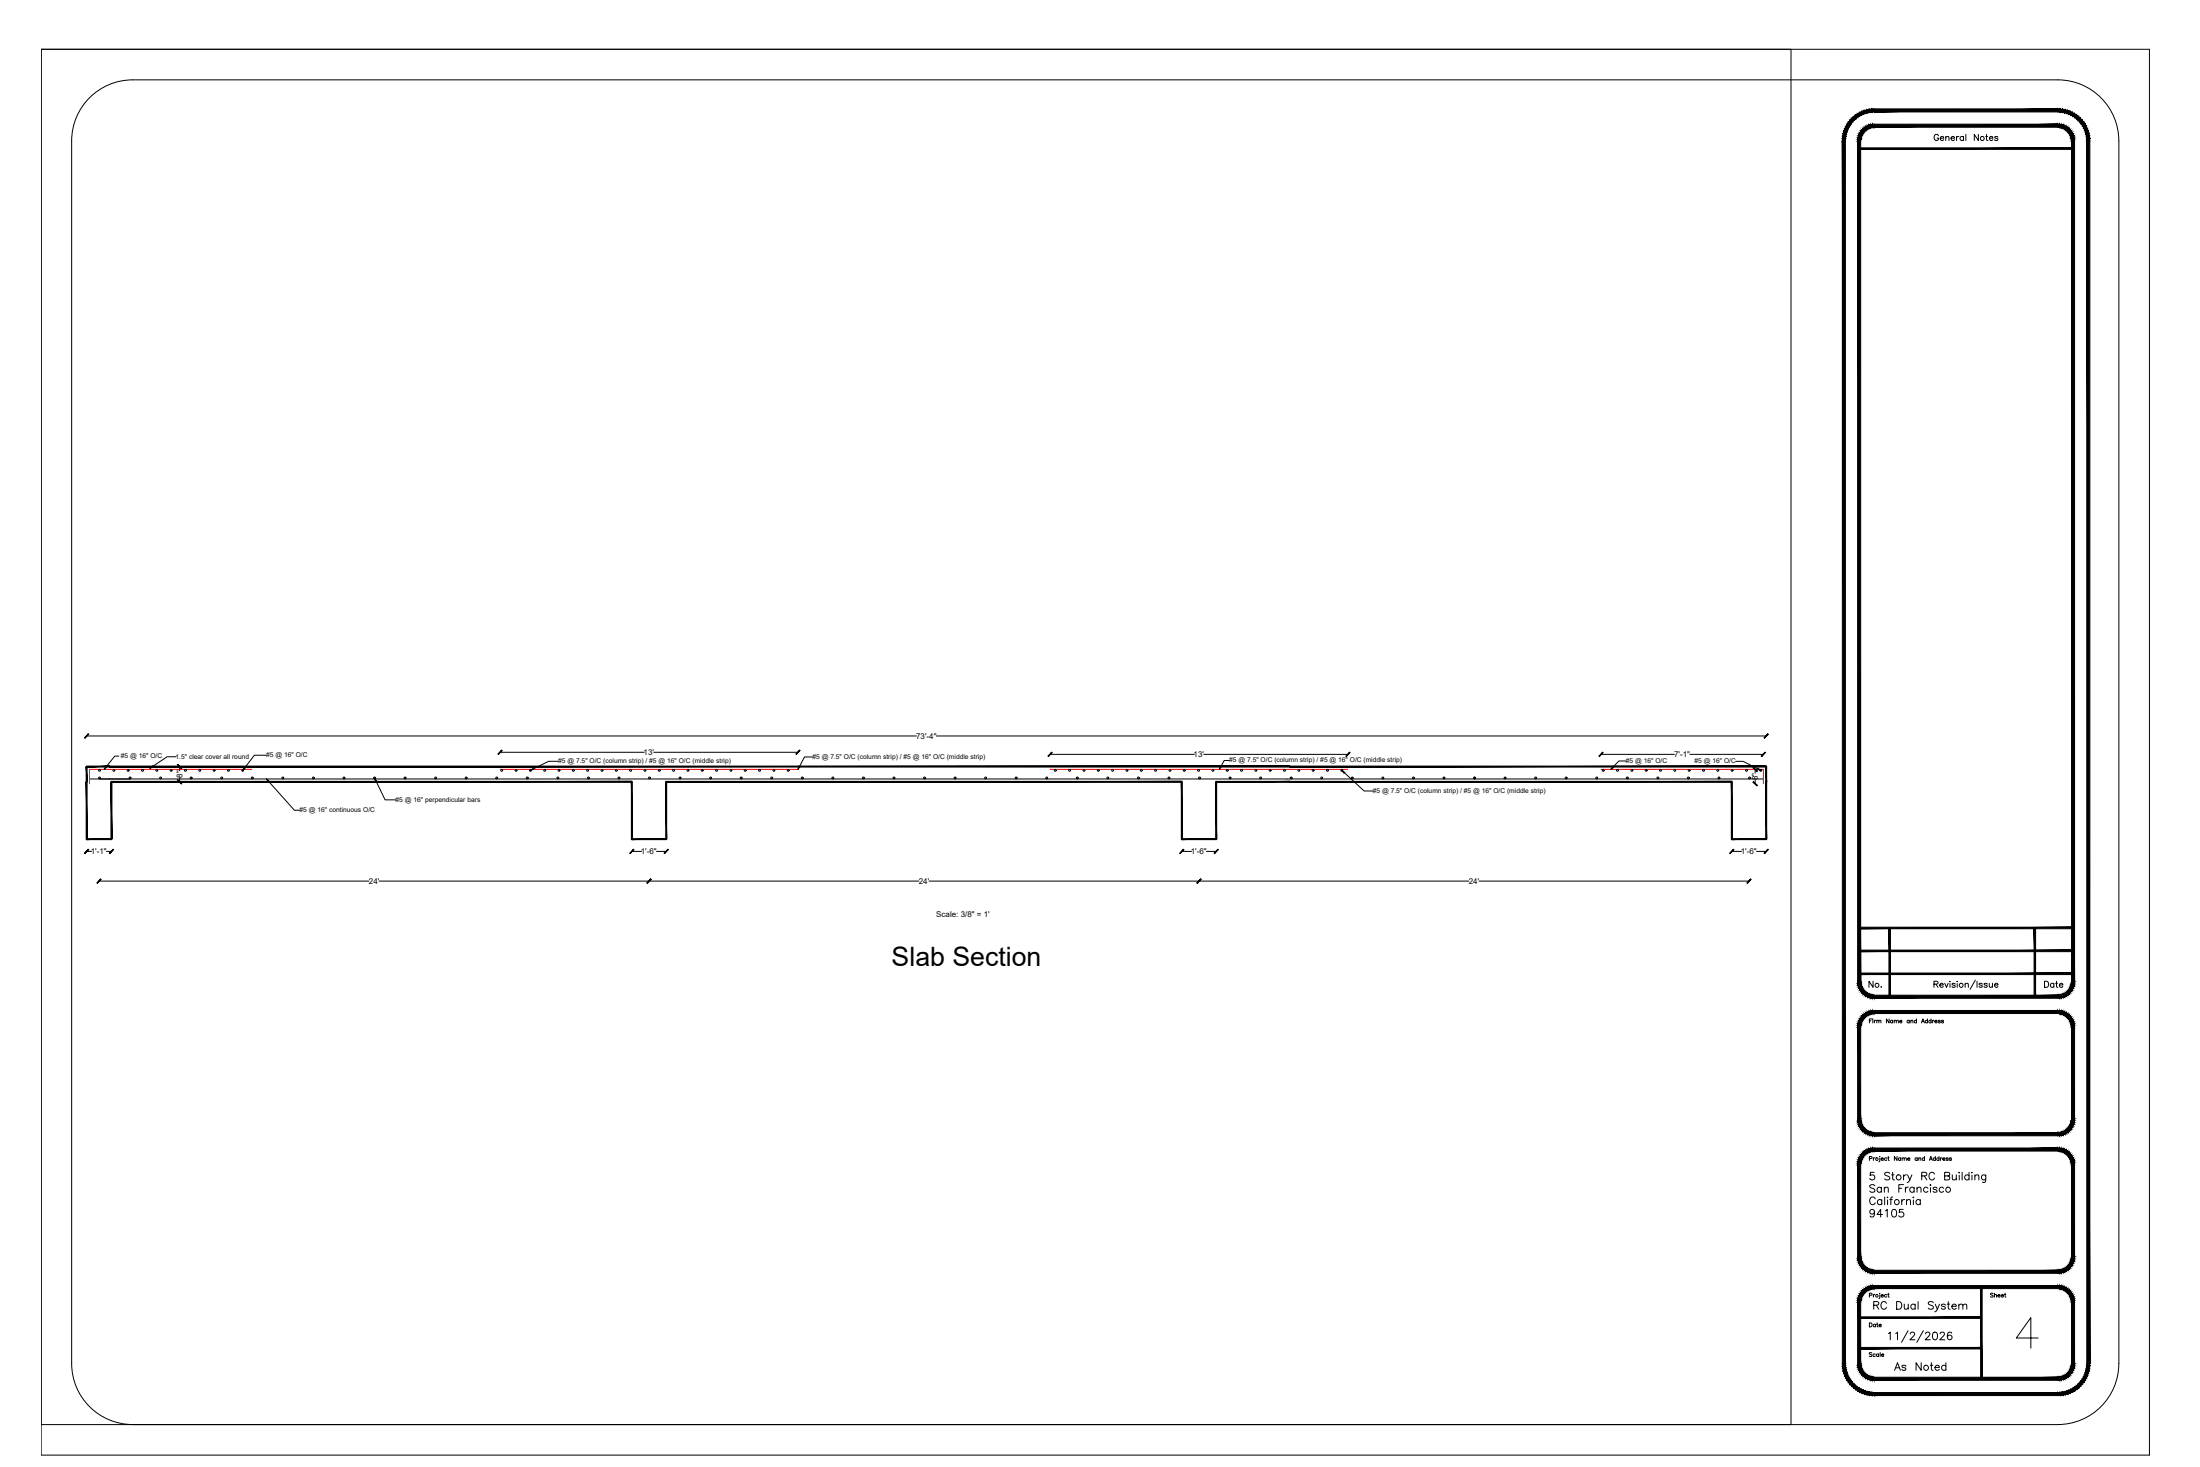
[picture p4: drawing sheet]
<svg xmlns="http://www.w3.org/2000/svg" width="914mm" height="610mm" viewBox="0 0 914 610" stroke-linecap="round" stroke-linejoin="round" font-family="sans-serif">
<!-- layer: 0 -->
<g fill="none" stroke="#000" stroke-width=".42">
<path d="M17.1 20.5h727.3v571.5h-727.3zM36 305.8h344.9M44.1 318.3l-.8 1.4 1.2-1M49.4 314.2h-1.7l-4.4 5.5M63.5 318.1l-1.2 1.1 1.5-.6M73.2 314.5h-3.7l-7.2 4.7M74.7 318.5v1.8M101.6 318.7l-.7 1.4 1.2-1.1M110.6 313.8h-4.9l-4.8 6.3M207.9 312.6h59.9M221.7 319.2l-1.2 .9 1.5-.4M232 316.3h-4l-7.5 3.8"/>
<path d="M271.7 312.6h60M332.2 318.2l-.5 1.5 .9-1.3M337.7 314.6h-3.3l-2.7 5.1M389.2 305.8h344.9M436.4 313.5h60M500.3 313.5h60M507.3 318.2l-.5 1.5 1-1.2M510.9 316h-2.1l-2 3.7M665.4 313.5h30.5M670.5 318.4l-1 1.3 1.3-1M675.7 316.2h-2.8l-3.4 3.5M702.4 313.5h30.5"/>
<path d="M721.5 316.4h3l7.3 3.7M729.5 319.7v1.6M730.5 319.2l1.3 .9-1.5-.5M37.2 323.7h16.9M45.5 323.7h687.4M74.7 323.1v1.8M110.7 323.7l11.7 13h2.1M112 324.7l-1.3-1 .9 1.3M155.7 323.3l4.4 9.1h4.3M156.6 324.6l-.9-1.3 .4 1.5M557.7 320.1l9.3 8.6h3.5M559 321l-1.3-.9 1 1.3"/>
<path d="M612.9 322.9v.8M729.5 324.1v1.6M36 353.8h2M44.3 353.8h2M262.6 353.8h4M272.9 353.8h4M491.2 353.8h4M501.5 353.8h4M719.8 353.8h4M730.1 353.8h4M41.2 366.1h112.2M157.6 366.1h224.4"/>
<path d="M386.2 366.1h224.3M614.8 366.1h112.1"/>
<circle cx="41.3" cy="323.3" r=".39"/>
<circle cx="41.3" cy="320.1" r=".39"/>
<circle cx="47.3" cy="320.1" r=".39"/>
<circle cx="53.2" cy="320.1" r=".39"/>
<circle cx="54" cy="323.3" r=".39"/>
<circle cx="59.2" cy="320.1" r=".39"/>
<circle cx="65.2" cy="320.1" r=".39"/>
<circle cx="66.7" cy="323.3" r=".39"/>
<circle cx="71.1" cy="320.1" r=".39"/>
<circle cx="77.1" cy="320.1" r=".39"/>
<circle cx="79.4" cy="323.3" r=".39"/>
<circle cx="83" cy="320.1" r=".39"/>
<circle cx="89" cy="320.1" r=".39"/>
<circle cx="92.1" cy="323.3" r=".39"/>
<circle cx="94.9" cy="320.1" r=".39"/>
<circle cx="100.9" cy="320.1" r=".39"/>
<circle cx="104.8" cy="323.3" r=".39"/>
<circle cx="117.5" cy="323.3" r=".39"/>
<circle cx="130.2" cy="323.3" r=".39"/>
<circle cx="142.9" cy="323.3" r=".39"/>
<circle cx="155.6" cy="323.3" r=".39"/>
<circle cx="168.3" cy="323.3" r=".39"/>
<circle cx="181" cy="323.3" r=".39"/>
<circle cx="193.7" cy="323.3" r=".39"/>
<circle cx="206.4" cy="323.3" r=".39"/>
<circle cx="208.5" cy="320.1" r=".39"/>
<circle cx="214.5" cy="320.1" r=".39"/>
<circle cx="219.1" cy="323.3" r=".39"/>
<circle cx="220.4" cy="320.1" r=".39"/>
<circle cx="226.4" cy="320.1" r=".39"/>
<circle cx="231.8" cy="323.3" r=".39"/>
<circle cx="232.3" cy="320.1" r=".39"/>
<circle cx="238.3" cy="320.1" r=".39"/>
<circle cx="244.2" cy="320.1" r=".39"/>
<circle cx="244.5" cy="323.3" r=".39"/>
<circle cx="250.2" cy="320.1" r=".39"/>
<circle cx="256.1" cy="320.1" r=".39"/>
<circle cx="257.2" cy="323.3" r=".39"/>
<circle cx="262.1" cy="320.1" r=".39"/>
<circle cx="268" cy="320.1" r=".39"/>
<circle cx="269.9" cy="323.3" r=".39"/>
<circle cx="274" cy="320.1" r=".39"/>
<circle cx="280" cy="320.1" r=".39"/>
<circle cx="282.6" cy="323.3" r=".39"/>
<circle cx="285.9" cy="320.1" r=".39"/>
<circle cx="291.9" cy="320.1" r=".39"/>
<circle cx="295.3" cy="323.3" r=".39"/>
<circle cx="297.8" cy="320.1" r=".39"/>
<circle cx="303.8" cy="320.1" r=".39"/>
<circle cx="308" cy="323.3" r=".39"/>
<circle cx="309.7" cy="320.1" r=".39"/>
<circle cx="315.7" cy="320.1" r=".39"/>
<circle cx="320.7" cy="323.3" r=".39"/>
<circle cx="321.6" cy="320.1" r=".39"/>
<circle cx="327.6" cy="320.1" r=".39"/>
<circle cx="333.4" cy="323.3" r=".39"/>
<circle cx="346.1" cy="323.3" r=".39"/>
<circle cx="358.8" cy="323.3" r=".39"/>
<circle cx="371.5" cy="323.3" r=".39"/>
<circle cx="384.2" cy="323.3" r=".39"/>
<circle cx="396.9" cy="323.3" r=".39"/>
<circle cx="409.6" cy="323.3" r=".39"/>
<circle cx="422.3" cy="323.3" r=".39"/>
<circle cx="435" cy="323.3" r=".39"/>
<circle cx="438.6" cy="320.1" r=".39"/>
<circle cx="444.6" cy="320.1" r=".39"/>
<circle cx="447.7" cy="323.3" r=".39"/>
<circle cx="450.5" cy="320.1" r=".39"/>
<circle cx="456.5" cy="320.1" r=".39"/>
<circle cx="460.4" cy="323.3" r=".39"/>
<circle cx="462.4" cy="320.1" r=".39"/>
<circle cx="468.4" cy="320.1" r=".39"/>
<circle cx="473.1" cy="323.3" r=".39"/>
<circle cx="474.3" cy="320.1" r=".39"/>
<circle cx="480.3" cy="320.1" r=".39"/>
<circle cx="485.8" cy="323.3" r=".39"/>
<circle cx="486.3" cy="320.1" r=".39"/>
<circle cx="492.2" cy="320.1" r=".39"/>
<circle cx="498.1" cy="320.1" r=".39"/>
<circle cx="498.5" cy="323.3" r=".39"/>
<circle cx="504.1" cy="320.1" r=".39"/>
<circle cx="510.1" cy="320.1" r=".39"/>
<circle cx="511.2" cy="323.3" r=".39"/>
<circle cx="516" cy="320.1" r=".39"/>
<circle cx="522" cy="320.1" r=".39"/>
<circle cx="523.9" cy="323.3" r=".39"/>
<circle cx="527.9" cy="320.1" r=".39"/>
<circle cx="533.9" cy="320.1" r=".39"/>
<circle cx="536.6" cy="323.3" r=".39"/>
<circle cx="539.8" cy="320.1" r=".39"/>
<circle cx="545.8" cy="320.1" r=".39"/>
<circle cx="549.3" cy="323.3" r=".39"/>
<circle cx="551.7" cy="320.1" r=".39"/>
<circle cx="557.7" cy="320.1" r=".39"/>
<circle cx="562" cy="323.3" r=".39"/>
<circle cx="574.7" cy="323.3" r=".39"/>
<circle cx="587.4" cy="323.3" r=".39"/>
<circle cx="600.1" cy="323.3" r=".39"/>
<circle cx="612.8" cy="323.3" r=".39"/>
<circle cx="625.5" cy="323.3" r=".39"/>
<circle cx="638.2" cy="323.3" r=".39"/>
<circle cx="650.9" cy="323.3" r=".39"/>
<circle cx="663.6" cy="323.3" r=".39"/>
<circle cx="666.3" cy="320.1" r=".39"/>
<circle cx="672.3" cy="320.1" r=".39"/>
<circle cx="676.3" cy="323.3" r=".39"/>
<circle cx="678.3" cy="320.1" r=".39"/>
<circle cx="684.2" cy="320.1" r=".39"/>
<circle cx="689" cy="323.3" r=".39"/>
<circle cx="690.1" cy="320.1" r=".39"/>
<circle cx="696.1" cy="320.1" r=".39"/>
<circle cx="701.7" cy="323.3" r=".39"/>
<circle cx="702.1" cy="320.1" r=".39"/>
<circle cx="708" cy="320.1" r=".39"/>
<circle cx="714" cy="320.1" r=".39"/>
<circle cx="714.4" cy="323.3" r=".39"/>
<circle cx="719.9" cy="320.1" r=".39"/>
<circle cx="725.9" cy="320.1" r=".39"/>
<circle cx="727.1" cy="323.3" r=".39"/>
<circle cx="731.8" cy="320.1" r=".39"/>
</g>
<g fill="#000" stroke="#000" stroke-width=".42">
<path d="M35.8 318.5l.4 6.4v-6.4zM35.8 318.5l.4 6.4h-.4z"/>
<path d="M36.7 305l-1.4 1.7 1.6-1.6zM36.7 305l-1.4 1.7-.2-.2z"/>
<path d="M73.8 317.8l1.6 1.6 .1-.2zM73.9 317.7l1.6 1.5-1.7-1.4z"/>
<path d="M208.6 311.7l-1.5 1.8 1.6-1.6zM208.6 311.7l-1.5 1.8-.1-.2z"/>
<path d="M330.8 313.3l.2 .2 1.4-1.8zM332.4 311.7l.1 .2-1.5 1.6z"/>
<path d="M437.2 312.6l-1.5 1.7 1.6-1.5zM437.2 312.6l-1.5 1.7-.1-.1z"/>
<path d="M45.5 318.7h490.6v-.4zM45.5 318.3h490.6l-490.6 .4zM36 318.7h9.5v-.4zM36 318.3h9.5l-9.5 .4z"/>
<path d="M559.4 314.2l.2 .1 1.4-1.7zM561 312.6l.1 .2-1.5 1.5z"/>
<path d="M666.2 312.6l-1.5 1.7 1.6-1.5zM666.2 312.6l-1.5 1.7-.1-.1z"/>
<path d="M732 314.2l.2 .1 1.4-1.7zM733.6 312.6l.2 .2-1.6 1.5z"/>
<path d="M733.2 306.5l.2 .2 1.4-1.7zM734.8 305l.2 .1-1.6 1.6z"/>
<path d="M536.1 318.7h198v-.4zM536.1 318.3h198l-198 .4z"/>
<path d="M35.8 324.9l.4 23.8v-23.8zM35.8 324.9l.4 23.8h-.4z"/>
<path d="M46.3 324.7v.4l216.3-.4zM46.3 325.1l216.3-.4v.4z"/>
<path d="M73.9 324l-.1 .2 1.7 1.4zM73.8 324.2l1.7 1.4-.1 .2z"/>
<path d="M276.9 324.7v.4l214.3-.4zM276.9 325.1l214.3-.4v.4z"/>
<path d="M505.5 324.7v.4l30.6-.4zM505.5 325.1l30.6-.4v.4z"/>
<path d="M536.1 325.1h183.7v-.4zM536.1 324.7h183.7l-183.7 .4z"/>
<path d="M728.8 324.8l-.2 .2 1.8 1.4zM728.6 325l1.8 1.4-.2 .2z"/>
<path d="M728.6 319l1.6 1.6 .2-.2zM728.6 319l.2-.2 1.6 1.6z"/>
<path d="M733.9 318.5v6.4h.4zM733.9 318.5h.4v6.4z"/>
<path d="M36 348.5v.4l10.3-.4zM36 348.9l10.3-.4v.4z"/>
<path d="M36.7 352.9l-1.4 1.8 1.6-1.6zM36.7 352.9l-1.4 1.8-.2-.2z"/>
<path d="M45.4 354.5l.2 .2 1.4-1.8zM47 352.9l.2 .2-1.6 1.6z"/>
<path d="M46.1 324.9v23.8h.4zM46.1 324.9h.4v23.8z"/>
<path d="M262.4 324.9v23.8h.4zM262.4 324.9h.4v23.8z"/>
<path d="M262.6 348.5v.4l14.3-.4zM262.6 348.9l14.3-.4v.4z"/>
<path d="M263.3 352.9l-1.4 1.8 1.6-1.6zM263.3 352.9l-1.4 1.8-.2-.2z"/>
<path d="M276 354.5l.2 .2 1.4-1.8zM277.6 352.9l.2 .2-1.6 1.6z"/>
<path d="M276.7 324.9v23.8h.4zM276.7 324.9h.4v23.8z"/>
<path d="M491 324.9v23.8h.4zM491 324.9h.4v23.8z"/>
<path d="M491.2 348.5v.4l14.3-.4zM491.2 348.9l14.3-.4v.4z"/>
<path d="M491.9 352.9l-1.4 1.8 1.6-1.6zM491.9 352.9l-1.4 1.8-.2-.2z"/>
<path d="M504.6 354.5l.2 .2 1.4-1.8zM506.2 352.9l.2 .2-1.6 1.6z"/>
<path d="M505.3 324.9v23.8h.4zM505.3 324.9h.4v23.8z"/>
<path d="M719.6 324.9v23.8h.4zM719.6 324.9h.4v23.8z"/>
<path d="M719.8 348.5v.4l14.3-.4zM719.8 348.9l14.3-.4v.4z"/>
<path d="M720.5 352.9l-1.4 1.8 1.6-1.6zM720.5 352.9l-1.4 1.8-.2-.2z"/>
<path d="M733.2 354.5l.2 .2 1.4-1.8zM734.8 352.9l.2 .2-1.6 1.6z"/>
<path d="M733.9 324.9v23.8h.4zM733.9 324.9h.4v23.8z"/>
<path d="M41.9 365.3l-1.5 1.7 1.6-1.6zM41.9 365.3l-1.5 1.7-.1-.1z"/>
<path d="M268.9 366.9l.1 .1 1.5-1.7zM270.5 365.3l.1 .1-1.6 1.6z"/>
<path d="M270.5 365.3l-1.5 1.7 1.6-1.6zM270.5 365.3l-1.5 1.7-.1-.1z"/>
<path d="M497.5 366.9l.1 .1 1.5-1.7zM499.1 365.3l.1 .1-1.6 1.6z"/>
<path d="M499.1 365.3l-1.5 1.7 1.6-1.6zM499.1 365.3l-1.5 1.7-.1-.1z"/>
<path d="M726.1 366.9l.1 .1 1.5-1.7zM727.7 365.3l.1 .1-1.6 1.6z"/>
</g>
<path d="M104.7 319.7h-67.5v6M207.9 319.7h123.8M436.4 319.7h123.9M665.4 319.7h67.5v6" fill="none" stroke="#f00" stroke-width=".42"/>
<!-- layer: Title Block -->
<g fill="none" stroke="#000" stroke-width=".42">
<path d="M17.1 20.5h876.3v584.2h-876.3zM880.7 58.6a25.4 25.4 0 0 0-25.4-25.4h-800.1a25.4 25.4 0 0 0-25.4 25.4v508a25.4 25.4 0 0 0 25.4 25.4h800.1a25.4 25.4 0 0 0 25.4-25.4M880.7 58.6v508M803.8 409l1.5-.2 .1-.8-1.6-.3v2.6M804.7 409l.8 1.3M806.3 409.3h1.4a.82 .82 0 0 0-.9-.6 .82 .82 0 0 0-.7 .8 .82 .82 0 0 0 .8 .8l.8-.4M808.3 408.6l.7 1.7 .8-1.7M810.4 407.9h.2zM810.5 408.7v1.6M812.7 409l-.5-.4-.8 .1v.5l1.1 .3 .2 .4-.5 .4-.9-.4M813.5 407.7v.3zM813.5 408.7v1.6"/>
<path d="M816.8 409.1l.6-.5 .6 .1 .1 1.6M816.8 408.6v1.7M821 407.3l-2.2 3.8M821.7 407.7v2.6M823.9 409l-.5-.4-.7 .1v.5l1.1 .3 .1 .4-.5 .4-.8-.4M826 409l-.5-.4-.7 .1v.5l1 .3 .2 .4-.5 .4-.9-.4M826.8 408.6l.1 1.6 .6 .1 .6-.5M828.1 408.6v1.7M829 409.3h1.4a.82 .82 0 0 0-.9-.6 .82 .82 0 0 0-.7 .8 .82 .82 0 0 0 .8 .8l.8-.4M777 424.2h.6M778 423.4h-1v1.7M778.3 423.5h.1"/>
<path d="M778.4 424v1.1M779 424v1.1M779.7 424l-.7 .4M780.1 424.3l.7-.3 .1 1.1M780.1 424v1.1M780.9 424.3l.8-.3 .1 1.1M785.2 423.4v1.7l-1.1-1.7v1.7M786.7 424.2a.52 .52 0 0 0-.8-.1 .52 .52 0 0 0 0 .8 .52 .52 0 0 0 .8-.1M786.7 424v1.1M787.3 424.3l.8-.3 .1 1.1M787.3 424v1.1M788.2 424.3l.7-.3 .1 1.1"/>
<path d="M789.6 424.4h.9a.48 .48 0 0 0-.5-.5 .48 .48 0 0 0-.4 .7l.4 .5 .5-.3M793.6 424.2a.53 .53 0 0 0-.8-.1 .53 .53 0 0 0 0 .8 .53 .53 0 0 0 .8-.1M793.6 424v1.1M794.2 424.3l.8-.3 .1 1.1M794.2 424v1.1M796.6 424.2a.52 .52 0 0 0-.8-.1 .52 .52 0 0 0 0 .8 .52 .52 0 0 0 .8-.1M796.6 423.4v1.7M798.6 425.1l.6-1.7 .7 1.7M798.9 424.5h.7M801.1 424.2a.52 .52 0 0 0-.8-.1 .52 .52 0 0 0 0 .8 .52 .52 0 0 0 .8-.1M801.1 423.4v1.7M802.6 424.2a.53 .53 0 0 0-.8-.1 .53 .53 0 0 0 0 .8 .53 .53 0 0 0 .8-.1"/>
<path d="M802.6 423.4v1.7M803.3 424v1.1M803.9 424l-.6 .4M804.2 424.4h.9a.48 .48 0 0 0-.4-.5 .48 .48 0 0 0-.5 .5l.2 .6 .7-.2M806.5 424.2l-.3-.2-.6 .2 .8 .4v.4l-.8-.2M807.8 424.2l-.3-.2-.6 .2 .8 .4v.4l-.8-.2M777 481.4l.9-.1 .1-.6-1-.1v1.6M778.6 481.1v1.1M779 487.1h-1.6l-.1 1.4a1.12 1.12 0 0 1 1.7 0 1.12 1.12 0 0 1-.2 1.6 1.12 1.12 0 0 1-1.7-.4M779.3 481.1l-.7 .5M779.4 498.2a1.16 1.16 0 0 0-1.3-.8 1.16 1.16 0 0 0-1 1.2v.8a1.17 1.17 0 0 0 1 1.2 1.17 1.17 0 0 0 1.3-.8M781.2 480.6h.1"/>
<path d="M781.3 481.2v1.2l-.4 .4M781.9 481.6h.9a.48 .48 0 0 0-.6-.5 .48 .48 0 0 0-.3 .6l.4 .5 .5-.2M782.1 498.9a1.02 1.02 0 0 0-1.5-.1 1.02 1.02 0 0 0 0 1.5 1.02 1.02 0 0 0 1.5-.2M782.1 498.5v2.1M783.3 497.4v3.2M784.2 481.3a.53 .53 0 0 0-.8 0 .53 .53 0 0 0 0 .8 .53 .53 0 0 0 .8-.1M784.5 498.6v2M784.6 481.1h.6M784.9 480.6v1.3l.3 .3M785.5 487.6a1.2 1.2 0 0 0-2.2 .3l.3 .5 1.7 .7 .2 .8a1.37 1.37 0 0 1-2.2 0M786.2 488.2h1.1M786.7 487.1v2.6l.1 .4 .6 .2"/>
<path d="M786.7 497.4l-.7 .2-.1 .4v2.6M788.5 480.6v1.6l-1.1-1.6v1.6M790 481.3a.52 .52 0 0 0-.8 0 .52 .52 0 0 0 0 .7 .52 .52 0 0 0 .8 0M790 481.1v1.1M790.4 498.5v2.1M790.6 481.4l.8-.2 .1 1M790.6 481.1v1.1M791.2 488.2v2.1M791.5 481.4l.7-.2 .1 1M791.7 498.5a1.04 1.04 0 0 0-1.3 .9M792.4 488.2a1.03 1.03 0 0 0-1.2 .9M792.4 499.1l.8-.6 .7 .1 .2 2"/>
<path d="M792.4 498.5v2.1M792.9 488.2l.9 2.1 .9-2.1M792.9 481.6h.9a.48 .48 0 0 0-.5-.5 .48 .48 0 0 0-.4 .6l.4 .5 .5-.2M795.3 498.6v2M796.9 481.3a.53 .53 0 0 0-.8 0 .53 .53 0 0 0 0 .8 .53 .53 0 0 0 .8-.1M796.9 481.1v1.1M797.5 481.4l.8-.2 .1 1M797.5 481.1v1.1M798.2 498.9a1.02 1.02 0 0 0-1.5-.1 1.02 1.02 0 0 0 0 1.5 1.02 1.02 0 0 0 1.5-.2M798.2 498.5v2.1M798.7 488.6l1.9-.1 .3-.5-.2-.6-2-.3v3.2M799.8 488.6l1.1 1.7"/>
<path d="M799.9 481.3a.53 .53 0 0 0-.8 0 .53 .53 0 0 0 0 .8 .53 .53 0 0 0 .8-.1M799.9 480.6v1.6M801.9 482.2l.6-1.6 .7 1.6M802.2 481.7h.7M804 487.9a1.17 1.17 0 0 0-1.3-.8 1.17 1.17 0 0 0-.9 1.3 1.31 1.31 0 0 0 .4 1.6 1.31 1.31 0 0 0 1.7-.1l.1-.3M804.4 481.3a.52 .52 0 0 0-.7 0 .52 .52 0 0 0 0 .7 .52 .52 0 0 0 .7 0M804.4 480.6v1.6M805.9 481.3a.53 .53 0 0 0-.8 0 .53 .53 0 0 0 0 .8 .53 .53 0 0 0 .8-.1M805.9 480.6v1.6M806.6 481.1v1.1M807.2 481.1l-.6 .5M807.5 481.6h.9a.48 .48 0 0 0-.4-.5 .48 .48 0 0 0-.5 .5l.2 .5 .7-.1"/>
<path d="M808.3 488.6l1.8-.1 .3-.5-.2-.6-1.9-.3v3.2h1.3l.6-.3 .2-.7-.8-.7M809.8 481.3l-.3-.2-.6 .2 .8 .4v.4l-.8-.1M811.1 481.3l-.3-.2-.6 .2 .8 .4v.4l-.8-.1M811.4 488.2l.2 1.9 .8 .2 .7-.6M813.1 488.2v2.1M814.3 487.1v.3zM814.3 488.4v1.9M815.5 487.1v3.2M818.4 488.6a1.02 1.02 0 0 0-1.5-.1 1.02 1.02 0 0 0 0 1.5 1.02 1.02 0 0 0 1.5-.1M818.4 487.1v3.2M819.6 487.1v.3zM819.6 488.4v1.9"/>
<path d="M820.8 488.8l.8-.6 .7 .2 .2 1.9M820.8 488.2v2.1M825.4 488.2l-.2 2.9-.4 .3-.8-.2M825.4 488.6a1.01 1.01 0 0 0-1.5-.1 1.01 1.01 0 0 0 0 1.5 1.01 1.01 0 0 0 1.5-.1M847.1 556h-9l6-8.5v12.7"/>
<circle cx="815.1" cy="409.4" r=".83"/>
<circle cx="780.1" cy="481.6" r=".54"/>
<circle cx="788.4" cy="499.5" r="1.05"/>
<circle cx="789.1" cy="489.2" r="1.05"/>
</g>
<g fill="#000" stroke="#000" stroke-width=".42">
<path d="M765.7 58.6l1.3 508v-508zM765.7 58.6l1.3 508h-1.3z"/>
<path d="M772.1 58.6l1.3 349.2v-349.2zM772.1 58.6l1.3 349.2h-1.3z"/>
<path d="M778.3 51.6h.8v1.3zM778.3 51.6l.2 1.3h.6zM777.6 51.7l.7-.1 .2 1.3zM777.6 51.7l.3 1.3 .6-.1zM776.9 51.9l.7-.2 .3 1.3zM776.9 51.9l.4 1.2 .6-.1zM776.2 52.2l.7-.3 .4 1.2zM776.2 52.2l.6 1.2 .5-.3zM775.6 52.5l.6-.3 .6 1.2zM775.6 52.5l.6 1.1 .6-.2zM775 52.9l.6-.4 .6 1.1zM775 52.9l.7 1.1 .5-.4zM774.4 53.4l.6-.5 .7 1.1zM774.4 53.4l.9 .9 .4-.3zM774.4 53.4l.9 .9-1.4-.4zM773.9 53.9l.9 .9 .5-.5zM773.9 53.9l.9 .9-1.4-.3zM773.4 54.5l1 .7 .4-.4zM773.4 54.5l1 .7-1.4-.1zM773 55.1l1.1 .6 .3-.5zM773 55.1l1.1 .6h-1.4zM772.7 55.7l1.2 .6 .2-.6zM772.7 55.7l1.2 .6-1.5 .1zM772.4 56.4l1.2 .4 .3-.5zM772.4 56.4l1.2 .4-1.4 .3zM772.2 57.1l1.3 .3 .1-.6zM772.2 57.1l1.3 .3-1.4 .5zM772.1 57.9l1.3 .1 .1-.6zM772.1 57.9l1.3 .1-1.3 .6zM772.1 58.6h1.3v-.6z"/>
<path d="M778 45.3l1.1-.1v1.3zM778 45.3l.1 1.3 1-.1zM777 45.4l1-.1 .1 1.3zM777 45.4l.2 1.3 .9-.1zM776 45.6l1-.2 .2 1.3zM776 45.6l.3 1.3 .9-.2zM775 45.9l1-.3 .3 1.3zM775 45.9l.4 1.2 .9-.2zM774 46.3l1-.4 .4 1.2zM774 46.3l.5 1.1 .9-.3zM773 46.7l1-.4 .5 1.1zM773 46.7l.6 1.1 .9-.4zM772.1 47.2l.9-.5 .6 1.1zM772.1 47.2l.7 1.1 .8-.5zM771.2 47.8l.9-.6 .7 1.1zM771.2 47.8l.8 1 .8-.5zM770.4 48.4l.8-.6 .8 1zM770.4 48.4l.8 1 .8-.6zM769.6 49.2l.8-.8 .8 1zM769.6 49.2l1 .9 .6-.7zM769.6 49.2l1 .9-1.7-.2zM768.9 49.9l1 .9 .7-.7zM768.9 49.9l1 .9h-1.6zM768.3 50.8l1 .7 .6-.7zM768.3 50.8l1 .7-1.6 .1zM767.7 51.6l1.1 .7 .5-.8zM767.7 51.6l1.1 .7-1.6 .2zM767.2 52.5l1.1 .6 .5-.8zM767.2 52.5l1.1 .6-1.5 .4zM766.8 53.5l1.1 .5 .4-.9zM766.8 53.5l1.1 .5-1.5 .5zM766.4 54.5l1.2 .4 .3-.9zM766.4 54.5l1.2 .4-1.5 .6zM766.1 55.5l1.3 .3 .2-.9zM766.1 55.5l1.3 .3-1.5 .7zM765.9 56.5l1.3 .2 .2-.9zM765.9 56.5l1.3 .2-1.4 .8zM765.8 57.5l1.3 .1 .1-.9zM765.8 57.5l1.3 .1-1.4 1zM765.7 58.6h1.3l.1-1z"/>
<path d="M779.1 52.9h76.2v-1.3zM779.1 51.6h76.2l-76.2 1.3z"/>
<path d="M779.1 46.5h76.2v-1.3zM779.1 45.2h76.2l-76.2 1.3z"/>
<path d="M861 58.6l1.2-.7 .1 .7zM861 58v.6l1.2-.7zM861 58l1.1-.9 .1 .8zM860.9 57.4l.1 .6 1.1-.9zM860.9 57.4l1-1 .2 .7zM860.7 56.8l.2 .6 1-1zM861.7 55.7l.2 .7-1.2 .4zM860.5 56.3l.2 .5 1-1.1zM861.3 55.1l.4 .6-1.2 .6zM860.2 55.7l.3 .6 .8-1.2zM860.9 54.5l.4 .6-1.1 .6zM859.9 55.2l.3 .5 .7-1.2zM860.5 53.9l.4 .6-1 .7zM859.5 54.8l.4 .4 .6-1.3zM860 53.4l.5 .5-1 .9zM860 53.4l-.9 .9 .4 .5zM859.4 52.9l.6 .5-.9 .9zM859.4 52.9l-.8 1.1 .5 .3zM858.8 52.5l.6 .4-.8 1.1zM858.8 52.5l-.7 1.1 .5 .4zM858.1 52.2l.7 .3-.7 1.1zM858.1 52.2l-.5 1.2 .5 .2zM857.4 51.9l.7 .3-.5 1.2zM857.4 51.9l-.4 1.2 .6 .3zM856.7 51.7l.7 .2-.4 1.2zM856.7 51.7l-.2 1.3 .5 .1zM856 51.6l.7 .1-.2 1.3zM856 51.6l-.1 1.3 .6 .1zM855.3 51.6h.7l-.1 1.3zM855.3 51.6v1.3h.6z"/>
<path d="M867.3 58.6l1.3-1.1v1.1zM867.3 57.6v1l1.3-1.1zM867.3 57.6l1.1-1.1 .2 1zM867.2 56.7l.1 .9 1.1-1.1zM868.2 55.5l.2 1-1.2 .2zM867 55.8l.2 .9 1-1.2zM868 54.5l.2 1-1.2 .3zM866.8 54.9l.2 .9 1-1.3zM867.6 53.5l.4 1-1.2 .4zM866.4 54l.4 .9 .8-1.4zM867.2 52.5l.4 1-1.2 .5zM866 53.1l.4 .9 .8-1.5zM866.6 51.6l.6 .9-1.2 .6zM865.6 52.3l.4 .8 .6-1.5zM866.1 50.8l.5 .8-1 .7zM865 51.5l.6 .8 .5-1.5zM865.4 49.9l.7 .9-1.1 .7zM864.4 50.8l.6 .7 .4-1.6zM864.7 49.2l.7 .7-1 .9zM864.7 49.2l-.9 .9 .6 .7zM863.9 48.4l.8 .8-.9 .9zM863.9 48.4l-.8 1 .7 .7zM863.1 47.8l.8 .6-.8 1zM863.1 47.8l-.7 1 .7 .6zM862.2 47.2l.9 .6-.7 1zM862.2 47.2l-.6 1.1 .8 .5zM861.3 46.7l.9 .5-.6 1.1zM861.3 46.7l-.5 1.1 .8 .5zM860.4 46.3l.9 .4-.5 1.1zM860.4 46.3l-.5 1.1 .9 .4zM859.4 45.9l1 .4-.5 1.1zM859.4 45.9l-.4 1.2 .9 .3zM858.4 45.6l1 .3-.4 1.2zM858.4 45.6l-.3 1.3 .9 .2zM857.4 45.4l1 .2-.3 1.3zM857.4 45.4l-.2 1.3 .9 .2zM856.3 45.3l1.1 .1-.2 1.3zM856.3 45.3l-.1 1.3 1 .1zM855.3 45.2l1 .1-.1 1.3zM855.3 45.2v1.3l.9 .1z"/>
<path d="M772.7 61.4v.7l88.9-.7zM772.7 62.1l88.9-.7v.7z"/>
<path d="M772.7 385.3v.6l88.9-.6zM772.7 385.9l88.9-.6v.6z"/>
<path d="M772.7 394.8v.6l88.9-.6zM772.7 395.4l88.9-.6v.6z"/>
<path d="M772.1 407.8h1.3l-1.3 .8zM772.1 408.6l1.3-.2v-.6zM772.1 408.6l1.3-.2-1.2 .9zM772.2 409.3l1.3-.3-.1-.6zM772.2 409.3l1.3-.3-1.1 1zM772.4 410l1.2-.4-.1-.6zM772.4 410l1.2-.4-.9 1.1zM773.6 409.6l-.9 1.1 1.2-.6zM772.7 410.7l1.2-.6-.9 1.2zM773.9 410.1l-.9 1.2 1.1-.6zM773 411.3l1.1-.6-.7 1.2zM774.1 410.7l-.7 1.2 1-.7zM773.4 411.9l1-.7-.5 1.3zM774.4 411.2l-.5 1.3 .9-.9zM773.9 412.5l.9-.9-.4 1.4zM774.8 411.6l-.4 1.4 .9-.9zM775.3 412.1l-.3 1.4-.6-.5zM775.3 412.1l-.3 1.4 .7-1.1zM775.7 412.4l-.1 1.5-.6-.4zM775.7 412.4l-.1 1.5 .6-1.1zM776.2 412.8v1.4l-.6-.3zM776.2 412.8v1.4l.6-1.2zM776.8 413l.1 1.5-.7-.3zM776.8 413l.1 1.5 .4-1.2zM777.3 413.3l.3 1.3-.7-.1zM777.3 413.3l.3 1.3 .3-1.2zM777.9 413.4l.4 1.4-.7-.2zM777.9 413.4l.4 1.4 .2-1.3zM778.5 413.5l.6 1.3h-.8zM778.5 413.5l.6 1.3v-1.3z"/>
<path d="M772.7 404.3v.7l88.9-.7zM772.7 405l88.9-.7v.7z"/>
<path d="M779.1 413.5v1.3l76.2-1.3zM779.1 414.8l76.2-1.3v1.3z"/>
<path d="M778.3 419.9h.8v1.3zM778.3 419.9l.2 1.3h.6zM777.6 420l.7-.1 .2 1.3zM777.6 420l.3 1.3 .6-.1zM776.9 420.2l.7-.2 .3 1.3zM776.9 420.2l.4 1.2 .6-.1zM776.2 420.5l.7-.3 .4 1.2zM776.2 420.5l.6 1.2 .5-.3zM775.6 420.8l.6-.3 .6 1.2zM775.6 420.8l.6 1.1 .6-.2zM775 421.2l.6-.4 .6 1.1zM775 421.2l.7 1 .5-.3zM774.4 421.7l.6-.5 .7 1zM774.4 421.7l.9 .9 .4-.4zM774.4 421.7l.9 .9-1.4-.4zM773.9 422.2l.9 .9 .5-.5zM773.9 422.2l.9 .9-1.4-.3zM773.4 422.8l1 .7 .4-.4zM773.4 422.8l1 .7-1.4-.1zM773 423.4l1.1 .6 .3-.5zM773 423.4l1.1 .6h-1.4zM772.7 424l1.2 .6 .2-.6zM772.7 424l1.2 .6-1.5 .1zM772.4 424.7l1.2 .4 .3-.5zM772.4 424.7l1.2 .4-1.4 .3zM772.2 425.4l1.3 .3 .1-.6zM772.2 425.4l1.3 .3-1.4 .4zM772.1 426.1l1.3 .2 .1-.6zM772.1 426.1l1.3 .2-1.3 .6zM772.1 426.9h1.3v-.6z"/>
<path d="M785.1 385.6v28.6h.6zM785.1 385.6h.6v28.6z"/>
<path d="M845.4 385.6v28.6h.7zM845.4 385.6h.7v28.6z"/>
<path d="M855.3 413.5l.7 1.3h-.7zM855.3 413.5l.7 1.3-.1-1.3zM855.9 413.5l.8 1.1-.7 .2zM855.9 413.5l.8 1.1-.2-1.2zM856.5 413.4l.9 1.1-.7 .1zM856.5 413.4l.9 1.1-.4-1.2zM857 413.3l1.1 .9-.7 .3zM857 413.3l1.1 .9-.5-1.2zM857.6 413l1.2 .9-.7 .3zM857.6 413l1.2 .9-.7-1.1zM858.1 412.8l1.3 .7-.6 .4zM858.1 412.8l1.3 .7-.8-1.1zM858.6 412.4l1.4 .6-.6 .5zM858.6 412.4l1.4 .6-.9-.9zM859.1 412.1l1.4 .4-.5 .5zM859.1 412.1l1.4 .4-1-.9zM859.5 411.6l1.4 .3-.4 .6zM859.9 411.2l-.4 .4 1.4 .3zM859.9 411.2l1.4 .1-.4 .6zM860.2 410.7l-.3 .5 1.4 .1zM860.2 410.7h1.5l-.4 .6zM860.5 410.1l-.3 .6h1.5zM860.5 410.1l1.4-.1-.2 .7zM860.7 409.6l-.2 .5 1.4-.1zM860.7 409.6l1.4-.3-.2 .7zM860.9 409l-.2 .6 1.4-.3zM860.9 409l1.3-.4-.1 .7zM861 408.4l-.1 .6 1.3-.4zM861 408.4l1.3-.6-.1 .8zM861 407.8v.6l1.3-.6z"/>
<path d="M861 58.6v349.2h1.3zM861 58.6h1.3v349.2z"/>
<path d="M772.1 426.9l1.3 38.1v-38.1zM772.1 426.9l1.3 38.1h-1.3z"/>
<path d="M779.1 421.2h76.2v-1.3zM779.1 419.9h76.2l-76.2 1.3z"/>
<path d="M861 426.9l1.2-.8 .1 .8zM861 426.3v.6l1.2-.8zM861 426.3l1.1-.9 .1 .7zM860.9 425.7l.1 .6 1.1-.9zM860.9 425.7l1-1 .2 .7zM860.7 425.1l.2 .6 1-1zM861.7 424l.2 .7-1.2 .4zM860.5 424.6l.2 .5 1-1.1zM861.3 423.4l.4 .6-1.2 .6zM860.2 424l.3 .6 .8-1.2zM860.9 422.8l.4 .6-1.1 .6zM859.9 423.5l.3 .5 .7-1.2zM860.5 422.2l.4 .6-1 .7zM859.5 423.1l.4 .4 .6-1.3zM860 421.7l.5 .5-1 .9zM860 421.7l-.9 .9 .4 .5zM859.4 421.2l.6 .5-.9 .9zM859.4 421.2l-.8 1 .5 .4zM858.8 420.8l.6 .4-.8 1zM858.8 420.8l-.7 1.1 .5 .3zM858.1 420.5l.7 .3-.7 1.1zM858.1 420.5l-.5 1.2 .5 .2zM857.4 420.2l.7 .3-.5 1.2zM857.4 420.2l-.4 1.2 .6 .3zM856.7 420l.7 .2-.4 1.2zM856.7 420l-.2 1.3 .5 .1zM856 419.9l.7 .1-.2 1.3zM856 419.9l-.1 1.3 .6 .1zM855.3 419.9h.7l-.1 1.3zM855.3 419.9v1.3h.6z"/>
<path d="M772.1 465h1.3l-1.3 .7zM772.1 465.7l1.3-.1v-.6zM772.1 465.7l1.3-.1-1.2 .8zM772.2 466.4l1.3-.2-.1-.6zM772.2 466.4l1.3-.2-1.1 .9zM772.4 467.1l1.2-.4-.1-.5zM772.4 467.1l1.2-.4-.9 1.1zM773.6 466.7l-.9 1.1 1.2-.5zM772.7 467.8l1.2-.5-.9 1.2zM773.9 467.3l-.9 1.2 1.1-.7zM773 468.5l1.1-.7-.7 1.3zM774.1 467.8l-.7 1.3 1-.8zM773.4 469.1l1-.8-.5 1.3zM774.4 468.3l-.5 1.3 .9-.8zM773.9 469.6l.9-.8-.4 1.4zM774.8 468.8l-.4 1.4 .9-1zM775.3 469.2l-.3 1.4-.6-.4zM775.3 469.2l-.3 1.4 .7-1zM775.7 469.6l-.1 1.4-.6-.4zM775.7 469.6l-.1 1.4 .6-1.1zM776.2 469.9v1.5l-.6-.4zM776.2 469.9v1.5l.6-1.2zM776.8 470.2l.1 1.4-.7-.2zM776.8 470.2l.1 1.4 .4-1.2zM777.3 470.4l.3 1.4-.7-.2zM777.3 470.4l.3 1.4 .3-1.2zM777.9 470.6l.4 1.3-.7-.1zM777.9 470.6l.4 1.3 .2-1.2zM778.5 470.7l.6 1.3-.8-.1zM778.5 470.7l.6 1.3v-1.3z"/>
<path d="M778.3 477.1l.8-.1v1.3zM778.3 477.1l.2 1.2h.6zM777.6 477.2l.7-.1 .2 1.2zM777.6 477.2l.3 1.2 .6-.1zM776.9 477.4l.7-.2 .3 1.2zM776.9 477.4l.4 1.2 .6-.2zM776.2 477.6l.7-.2 .4 1.2zM776.2 477.6l.6 1.2 .5-.2zM775.6 478l.6-.4 .6 1.2zM775.6 478l.6 1.1 .6-.3zM775 478.4l.6-.4 .6 1.1zM775 478.4l.7 1 .5-.3zM774.4 478.8l.6-.4 .7 1zM774.4 478.8l.9 1 .4-.4zM774.4 478.8l.9 1-1.4-.4zM773.9 479.4l.9 .8 .5-.4zM773.9 479.4l.9 .8-1.4-.3zM773.4 479.9l1 .8 .4-.5zM773.4 479.9l1 .8-1.4-.2zM773 480.5l1.1 .7 .3-.5zM773 480.5l1.1 .7h-1.4zM772.7 481.2l1.2 .5 .2-.5zM772.7 481.2l1.2 .5-1.5 .2zM772.4 481.9l1.2 .4 .3-.6zM772.4 481.9l1.2 .4-1.4 .3zM772.2 482.6l1.3 .2 .1-.5zM772.2 482.6l1.3 .2-1.4 .5zM772.1 483.3l1.3 .1 .1-.6zM772.1 483.3l1.3 .1-1.3 .6zM772.1 484h1.3v-.6z"/>
<path d="M779.1 470.7v1.3l76.2-1.3zM779.1 472l76.2-1.3v1.3z"/>
<path d="M779.1 478.3h76.2v-1.3zM779.1 477h76.2l-76.2 1.3z"/>
<path d="M855.3 470.7l.7 1.2-.7 .1zM855.3 470.7l.7 1.2-.1-1.2zM855.9 470.7l.8 1.1-.7 .1zM855.9 470.7l.8 1.1-.2-1.2zM856.5 470.6l.9 1-.7 .2zM856.5 470.6l.9 1-.4-1.2zM857 470.4l1.1 1-.7 .2zM857 470.4l1.1 1-.5-1.2zM857.6 470.2l1.2 .8-.7 .4zM857.6 470.2l1.2 .8-.7-1.1zM858.1 469.9l1.3 .7-.6 .4zM858.1 469.9l1.3 .7-.8-1zM858.6 469.6l1.4 .6-.6 .4zM858.6 469.6l1.4 .6-.9-1zM859.1 469.2l1.4 .4-.5 .6zM859.1 469.2l1.4 .4-1-.8zM859.5 468.8l1.4 .3-.4 .5zM859.9 468.3l-.4 .5 1.4 .3zM859.9 468.3l1.4 .2-.4 .6zM860.2 467.8l-.3 .5 1.4 .2zM860.2 467.8h1.5l-.4 .7zM860.5 467.3l-.3 .5h1.5zM860.5 467.3l1.4-.2-.2 .7zM860.7 466.7l-.2 .6 1.4-.2zM860.7 466.7l1.4-.3-.2 .7zM860.9 466.2l-.2 .5 1.4-.3zM860.9 466.2l1.3-.5-.1 .7zM861 465.6l-.1 .6 1.3-.5zM861 465.6l1.3-.6-.1 .7zM861 465v.6l1.3-.6z"/>
<path d="M861 426.9v38.1h1.3zM861 426.9h1.3v38.1z"/>
<path d="M772.1 484l1.3 38.1v-38.1zM772.1 484l1.3 38.1h-1.3z"/>
<path d="M861 484l1.2-.7 .1 .7zM861 483.4v.6l1.2-.7zM861 483.4l1.1-.8 .1 .7zM860.9 482.8l.1 .6 1.1-.8zM860.9 482.8l1-.9 .2 .7zM860.7 482.3l.2 .5 1-.9zM861.7 481.2l.2 .7-1.2 .4zM860.5 481.7l.2 .6 1-1.1zM861.3 480.5l.4 .7-1.2 .5zM860.2 481.2l.3 .5 .8-1.2zM860.9 479.9l.4 .6-1.1 .7zM859.9 480.7l.3 .5 .7-1.3zM860.5 479.4l.4 .5-1 .8zM859.5 480.2l.4 .5 .6-1.3zM860 478.8l.5 .6-1 .8zM860 478.8l-.9 1 .4 .4zM859.4 478.4l.6 .4-.9 1zM859.4 478.4l-.8 1 .5 .4zM858.8 478l.6 .4-.8 1zM858.8 478l-.7 1.1 .5 .3zM858.1 477.6l.7 .4-.7 1.1zM858.1 477.6l-.5 1.2 .5 .3zM857.4 477.4l.7 .2-.5 1.2zM857.4 477.4l-.4 1.2 .6 .2zM856.7 477.2l.7 .2-.4 1.2zM856.7 477.2l-.2 1.2 .5 .2zM856 477.1l.7 .1-.2 1.2zM856 477.1l-.1 1.2 .6 .1zM855.3 477l.7 .1-.1 1.2zM855.3 477v1.3h.6z"/>
<path d="M772.1 522.1h1.3l-1.3 .8zM772.1 522.9l1.3-.2v-.6zM772.1 522.9l1.3-.2-1.2 .9zM772.2 523.6l1.3-.3-.1-.6zM772.2 523.6l1.3-.3-1.1 1zM772.4 524.3l1.2-.4-.1-.6zM772.4 524.3l1.2-.4-.9 1.1zM773.6 523.9l-.9 1.1 1.2-.6zM772.7 525l1.2-.6-.9 1.2zM773.9 524.4l-.9 1.2 1.1-.6zM773 525.6l1.1-.6-.7 1.2zM774.1 525l-.7 1.2 1-.7zM773.4 526.2l1-.7-.5 1.3zM774.4 525.5l-.5 1.3 .9-.9zM773.9 526.8l.9-.9-.4 1.4zM774.8 525.9l-.4 1.4 .9-.9zM775.3 526.4l-.3 1.4-.6-.5zM775.3 526.4l-.3 1.4 .7-1.1zM775.7 526.7l-.1 1.5-.6-.4zM775.7 526.7l-.1 1.5 .6-1.1zM776.2 527.1v1.4l-.6-.3zM776.2 527.1v1.4l.6-1.2zM776.8 527.3l.1 1.5-.7-.3zM776.8 527.3l.1 1.5 .4-1.2zM777.3 527.6l.3 1.3-.7-.1zM777.3 527.6l.3 1.3 .3-1.2zM777.9 527.7l.4 1.4-.7-.2zM777.9 527.7l.4 1.4 .2-1.3zM778.5 527.8l.6 1.3h-.8zM778.5 527.8l.6 1.3v-1.3z"/>
<path d="M779.1 527.8v1.3l76.2-1.3zM779.1 529.1l76.2-1.3v1.3z"/>
<path d="M778.3 534.2h.8v1.3zM778.3 534.2l.2 1.3h.6zM777.6 534.3l.7-.1 .2 1.3zM777.6 534.3l.3 1.3 .6-.1zM776.9 534.5l.7-.2 .3 1.3zM776.9 534.5l.4 1.2 .6-.1zM776.2 534.8l.7-.3 .4 1.2zM776.2 534.8l.6 1.2 .5-.3zM775.6 535.1l.6-.3 .6 1.2zM775.6 535.1l.6 1.1 .6-.2zM775 535.5l.6-.4 .6 1.1zM775 535.5l.7 1 .5-.3zM774.4 536l.6-.5 .7 1zM774.4 536l.9 .9 .4-.4zM774.4 536l.9 .9-1.4-.4zM773.9 536.5l.9 .9 .5-.5zM773.9 536.5l.9 .9-1.4-.3zM773.4 537.1l1 .7 .4-.4zM773.4 537.1l1 .7-1.4-.1zM773 537.7l1.1 .6 .3-.5zM773 537.7l1.1 .6h-1.4zM772.7 538.3l1.2 .6 .2-.6zM772.7 538.3l1.2 .6-1.5 .1zM772.4 539l1.2 .4 .3-.5zM772.4 539l1.2 .4-1.4 .3zM772.2 539.7l1.3 .3 .1-.6zM772.2 539.7l1.3 .3-1.4 .4zM772.1 540.4l1.3 .2 .1-.6zM772.1 540.4l1.3 .2-1.3 .6zM772.1 541.2h1.3v-.6z"/>
<path d="M855.3 527.8l.7 1.3h-.7zM855.3 527.8l.7 1.3-.1-1.3zM855.9 527.8l.8 1.1-.7 .2zM855.9 527.8l.8 1.1-.2-1.2zM856.5 527.7l.9 1.1-.7 .1zM856.5 527.7l.9 1.1-.4-1.2zM857 527.6l1.1 .9-.7 .3zM857 527.6l1.1 .9-.5-1.2zM857.6 527.3l1.2 .9-.7 .3zM857.6 527.3l1.2 .9-.7-1.1zM858.1 527.1l1.3 .7-.6 .4zM858.1 527.1l1.3 .7-.8-1.1zM858.6 526.7l1.4 .6-.6 .5zM858.6 526.7l1.4 .6-.9-.9zM859.1 526.4l1.4 .4-.5 .5zM859.1 526.4l1.4 .4-1-.9zM859.5 525.9l1.4 .3-.4 .6zM859.9 525.5l-.4 .4 1.4 .3zM859.9 525.5l1.4 .1-.4 .6zM860.2 525l-.3 .5 1.4 .1zM860.2 525h1.5l-.4 .6zM860.5 524.4l-.3 .6h1.5zM860.5 524.4l1.4-.1-.2 .7zM860.7 523.9l-.2 .5 1.4-.1zM860.7 523.9l1.4-.3-.2 .7zM860.9 523.3l-.2 .6 1.4-.3zM860.9 523.3l1.3-.4-.1 .7zM861 522.7l-.1 .6 1.3-.4zM861 522.7l1.3-.6-.1 .8zM861 522.1v.6l1.3-.6z"/>
<path d="M779.1 535.5h76.2v-1.3zM779.1 534.2h76.2l-76.2 1.3z"/>
<path d="M861 484v38.1h1.3zM861 484h1.3v38.1z"/>
<path d="M772.7 559.9v.6l50.8-.6zM772.7 560.5l50.8-.6v.6z"/>
<path d="M772.7 547.2v.6l50.8-.6zM772.7 547.8l50.8-.6v.6z"/>
<path d="M772.1 541.2l1.3 25.4v-25.4zM772.1 541.2l1.3 25.4h-1.3z"/>
<path d="M861 541.2l1.2-.8 .1 .8zM861 540.6v.6l1.2-.8zM861 540.6l1.1-.9 .1 .7zM860.9 540l.1 .6 1.1-.9zM860.9 540l1-1 .2 .7zM860.7 539.4l.2 .6 1-1zM861.7 538.3l.2 .7-1.2 .4zM860.5 538.9l.2 .5 1-1.1zM861.3 537.7l.4 .6-1.2 .6zM860.2 538.3l.3 .6 .8-1.2zM860.9 537.1l.4 .6-1.1 .6zM859.9 537.8l.3 .5 .7-1.2zM860.5 536.5l.4 .6-1 .7zM859.5 537.4l.4 .4 .6-1.3zM860 536l.5 .5-1 .9zM860 536l-.9 .9 .4 .5zM859.4 535.5l.6 .5-.9 .9zM859.4 535.5l-.8 1 .5 .4zM858.8 535.1l.6 .4-.8 1zM858.8 535.1l-.7 1.1 .5 .3zM858.1 534.8l.7 .3-.7 1.1zM858.1 534.8l-.5 1.2 .5 .2zM857.4 534.5l.7 .3-.5 1.2zM857.4 534.5l-.4 1.2 .6 .3zM856.7 534.3l.7 .2-.4 1.2zM856.7 534.3l-.2 1.3 .5 .1zM856 534.2l.7 .1-.2 1.3zM856 534.2l-.1 1.3 .6 .1zM855.3 534.2h.7l-.1 1.3zM855.3 534.2v1.3h.6z"/>
<path d="M765.7 566.6h1.3l-1.2 1zM765.8 567.6l1.3-.1-.1-.9zM765.8 567.6l1.3-.1-1.2 1.2zM767.1 567.5l-1.2 1.2 1.3-.2zM765.9 568.7l1.3-.2-1.1 1.2zM767.2 568.5l-1.1 1.2 1.3-.3zM766.1 569.7l1.3-.3-1 1.3zM767.4 569.4l-1 1.3 1.2-.4zM766.4 570.7l1.2-.4-.8 1.4zM767.6 570.3l-.8 1.4 1.1-.5zM766.8 571.7l1.1-.5-.7 1.4zM767.9 571.2l-.7 1.4 1.1-.6zM767.2 572.6l1.1-.6-.6 1.5zM768.3 572l-.6 1.5 1.1-.6zM767.7 573.5l1.1-.6-.5 1.5zM768.8 572.9l-.5 1.5 1-.7zM768.3 574.4l1-.7-.4 1.5zM769.3 573.7l-.4 1.5 1-.8zM768.9 575.2l1-.8-.3 1.6zM769.9 574.4l-.3 1.6 1-.9zM769.6 576l1-.9-.2 1.6zM770.6 575.1l-.2 1.6 .8-1zM771.2 575.7v1.7l-.8-.7zM771.2 575.7v1.7l.8-1.1zM772 576.3l.1 1.6-.9-.5zM772 576.3l.1 1.6 .7-1zM772.8 576.9l.2 1.6-.9-.6zM772.8 576.9l.2 1.6 .6-1.2zM773.6 577.3l.4 1.6-1-.4zM773.6 577.3l.4 1.6 .5-1.2zM774.5 577.7l.5 1.6-1-.4zM774.5 577.7l.5 1.6 .4-1.2zM775.4 578.1l.6 1.4-1-.2zM775.4 578.1l.6 1.4 .3-1.2zM776.3 578.3l.7 1.4-1-.2zM776.3 578.3l.7 1.4 .2-1.2zM777.2 578.5l.8 1.4-1-.2zM777.2 578.5l.8 1.4 .1-1.3zM778.1 578.6l1 1.3h-1.1zM778.1 578.6l1 1.3v-1.3z"/>
<path d="M772.1 566.6h1.3l-1.3 .7zM772.1 567.3l1.3-.1v-.6zM772.1 567.3l1.3-.1-1.2 .8zM772.2 568l1.3-.2-.1-.6zM772.2 568l1.3-.2-1.1 .9zM772.4 568.7l1.2-.4-.1-.5zM772.4 568.7l1.2-.4-.9 1.1zM773.6 568.3l-.9 1.1 1.2-.5zM772.7 569.4l1.2-.5-.9 1.2zM773.9 568.9l-.9 1.2 1.1-.7zM773 570.1l1.1-.7-.7 1.3zM774.1 569.4l-.7 1.3 1-.8zM773.4 570.7l1-.8-.5 1.3zM774.4 569.9l-.5 1.3 .9-.8zM773.9 571.2l.9-.8-.4 1.4zM774.8 570.4l-.4 1.4 .9-1zM775.3 570.8l-.3 1.4-.6-.4zM775.3 570.8l-.3 1.4 .7-1zM775.7 571.2l-.1 1.4-.6-.4zM775.7 571.2l-.1 1.4 .6-1.1zM776.2 571.5v1.5l-.6-.4zM776.2 571.5v1.5l.6-1.2zM776.8 571.8l.1 1.4-.7-.2zM776.8 571.8l.1 1.4 .4-1.2zM777.3 572l.3 1.4-.7-.2zM777.3 572l.3 1.4 .3-1.2zM777.9 572.2l.4 1.3-.7-.1zM777.9 572.2l.4 1.3 .2-1.2zM778.5 572.3l.6 1.3-.8-.1zM778.5 572.3l.6 1.3v-1.3z"/>
<path d="M779.1 578.6v1.3l76.2-1.3zM779.1 579.9l76.2-1.3v1.3z"/>
<path d="M779.1 572.3v1.3l76.2-1.3zM779.1 573.6l76.2-1.3v1.3z"/>
<path d="M823.2 534.8v38.1h.6zM823.2 534.8h.6v38.1z"/>
<path d="M855.3 578.6l1 1.3h-1zM855.3 578.6l1 1.3-.1-1.3zM856.2 578.6l1.2 1.1-1.1 .2zM856.2 578.6l1.2 1.1-.2-1.2zM857.2 578.5l1.2 1-1 .2zM857.2 578.5l1.2 1-.3-1.2zM858.1 578.3l1.3 1-1 .2zM858.1 578.3l1.3 1-.4-1.2zM859 578.1l1.4 .8-1 .4zM859 578.1l1.4 .8-.5-1.2zM859.9 577.7l1.4 .8-.9 .4zM859.9 577.7l1.4 .8-.5-1.2zM860.8 577.3l1.4 .6-.9 .6zM860.8 577.3l1.4 .6-.6-1zM861.6 576.9l1.5 .5-.9 .5zM861.6 576.9l1.5 .5-.7-1.1zM862.4 576.3l1.5 .4-.8 .7zM862.4 576.3l1.5 .4-.8-1zM863.1 575.7l1.6 .3-.8 .7zM863.1 575.7l1.6 .3-.9-.9zM863.8 575.1l1.6 .1-.7 .8zM864.4 574.4l-.6 .7 1.6 .1zM864.4 574.4h1.7l-.7 .8zM865 573.7l-.6 .7h1.7zM865 573.7l1.6-.2-.5 .9zM865.6 572.9l-.6 .8 1.6-.2zM865.6 572.9l1.6-.3-.6 .9zM866 572l-.4 .9 1.6-.3zM866 572l1.6-.3-.4 .9zM866.4 571.2l-.4 .8 1.6-.3zM866.4 571.2l1.6-.5-.4 1zM866.8 570.3l-.4 .9 1.6-.5zM866.8 570.3l1.4-.6-.2 1zM867 569.4l-.2 .9 1.4-.6zM867 569.4l1.4-.7-.2 1zM867.2 568.5l-.2 .9 1.4-.7zM867.2 568.5l1.4-.9-.2 1.1zM867.3 567.5l-.1 1 1.4-.9zM867.3 567.5l1.3-.9v1zM867.3 566.6v.9l1.3-.9z"/>
<path d="M855.3 572.3l.7 1.2-.7 .1zM855.3 572.3l.7 1.2-.1-1.2zM855.9 572.3l.8 1.1-.7 .1zM855.9 572.3l.8 1.1-.2-1.2zM856.5 572.2l.9 1-.7 .2zM856.5 572.2l.9 1-.4-1.2zM857 572l1.1 1-.7 .2zM857 572l1.1 1-.5-1.2zM857.6 571.8l1.2 .8-.7 .4zM857.6 571.8l1.2 .8-.7-1.1zM858.1 571.5l1.3 .7-.6 .4zM858.1 571.5l1.3 .7-.8-1zM858.6 571.2l1.4 .6-.6 .4zM858.6 571.2l1.4 .6-.9-1zM859.1 570.8l1.4 .4-.5 .6zM859.1 570.8l1.4 .4-1-.8zM859.5 570.4l1.4 .3-.4 .5zM859.9 569.9l-.4 .5 1.4 .3zM859.9 569.9l1.4 .2-.4 .6zM860.2 569.4l-.3 .5 1.4 .2zM860.2 569.4h1.5l-.4 .7zM860.5 568.9l-.3 .5h1.5zM860.5 568.9l1.4-.2-.2 .7zM860.7 568.3l-.2 .6 1.4-.2zM860.7 568.3l1.4-.3-.2 .7zM860.9 567.8l-.2 .5 1.4-.3zM860.9 567.8l1.3-.5-.1 .7zM861 567.2l-.1 .6 1.3-.5zM861 567.2l1.3-.6-.1 .7zM861 566.6v.6l1.3-.6z"/>
<path d="M861 541.2v25.4h1.3zM861 541.2h1.3v25.4z"/>
<path d="M867.3 58.6v508h1.3zM867.3 58.6h1.3v508z"/>
</g>
<text font-size="11.1" x="370.6" y="401.5">Slab Section</text>
<text font-size="8.8" x="783.9" y="559.2">11/2/2026</text>
<text font-size="7.9" x="777.9" y="546.5">RC Dual System</text>
<g font-size="6.6">
<text x="776.1" y="496.7">San Francisco</text>
<text x="776.1" y="506.9">94105</text>
<text x="786.7" y="570.8">As Noted</text>
</g>
<g font-size="6.2">
<text x="775.8" y="411.7">No.</text>
<text x="848.8" y="411.7">Date</text>
</g>
<text font-size="5.7" x="802.9" y="59.6">General Notes</text>
<g font-size="4.4">
<text x="826.6" y="540.1">Sheet</text>
<text x="776.1" y="552.4">Date</text>
<text x="776.1" y="564.8">Scale</text>
</g>
<g font-size="3.3">
<text x="380.8" y="307">73'-4&quot;</text>
<text x="267.5" y="313.8">13'</text>
<text x="496.1" y="314.6">13'</text>
<text x="695.9" y="314.7">7'-1&quot;</text>
<text x="75.8" y="323.2" transform="rotate(-90 75.8 323.2)">8&quot;</text>
<text x="730.7" y="324.2" transform="rotate(-90 730.7 324.2)">8&quot;</text>
<text x="37.7" y="355">1'-1&quot;</text>
<text x="266.3" y="355">1'-6&quot;</text>
<text x="494.9" y="355">1'-6&quot;</text>
<text x="723.5" y="355">1'-6&quot;</text>
<text x="153.3" y="367.3">24'</text>
<text x="381.9" y="367.3">24'</text>
<text x="610.5" y="367.3">24'</text>
<text x="389.1" y="381.2">Scale: 3/8&quot; = 1'</text>
</g>
<g font-size="2.8">
<text x="50.3" y="314.9">#5 @ 16&quot; O/C</text>
<text x="73" y="315.4">1.5&quot; clear cover all round</text>
<text x="110.6" y="314.6">#5 @ 16&quot; O/C</text>
<text x="232" y="317.1">#5 @ 7.5&quot; O/C (column strip) / #5 @ 16&quot; O/C (middle strip)</text>
<text x="337.7" y="315.3">#5 @ 7.5&quot; O/C (column strip) / #5 @ 16&quot; O/C (middle strip)</text>
<text x="510.9" y="316.8">#5 @ 7.5&quot; O/C (column strip) / #5 @ 16&quot; O/C (middle strip)</text>
<text x="675.8" y="317">#5 @ 16&quot; O/C</text>
<text x="704.3" y="317.1">#5 @ 16&quot; O/C</text>
<text x="570.6" y="329.4">#5 @ 7.5&quot; O/C (column strip) / #5 @ 16&quot; O/C (middle strip)</text>
<text x="164.4" y="333.1">#5 @ 16&quot; perpendicular bars</text>
<text x="124.5" y="337.4">#5 @ 16&quot; continuous O/C</text>
</g>
</svg>
